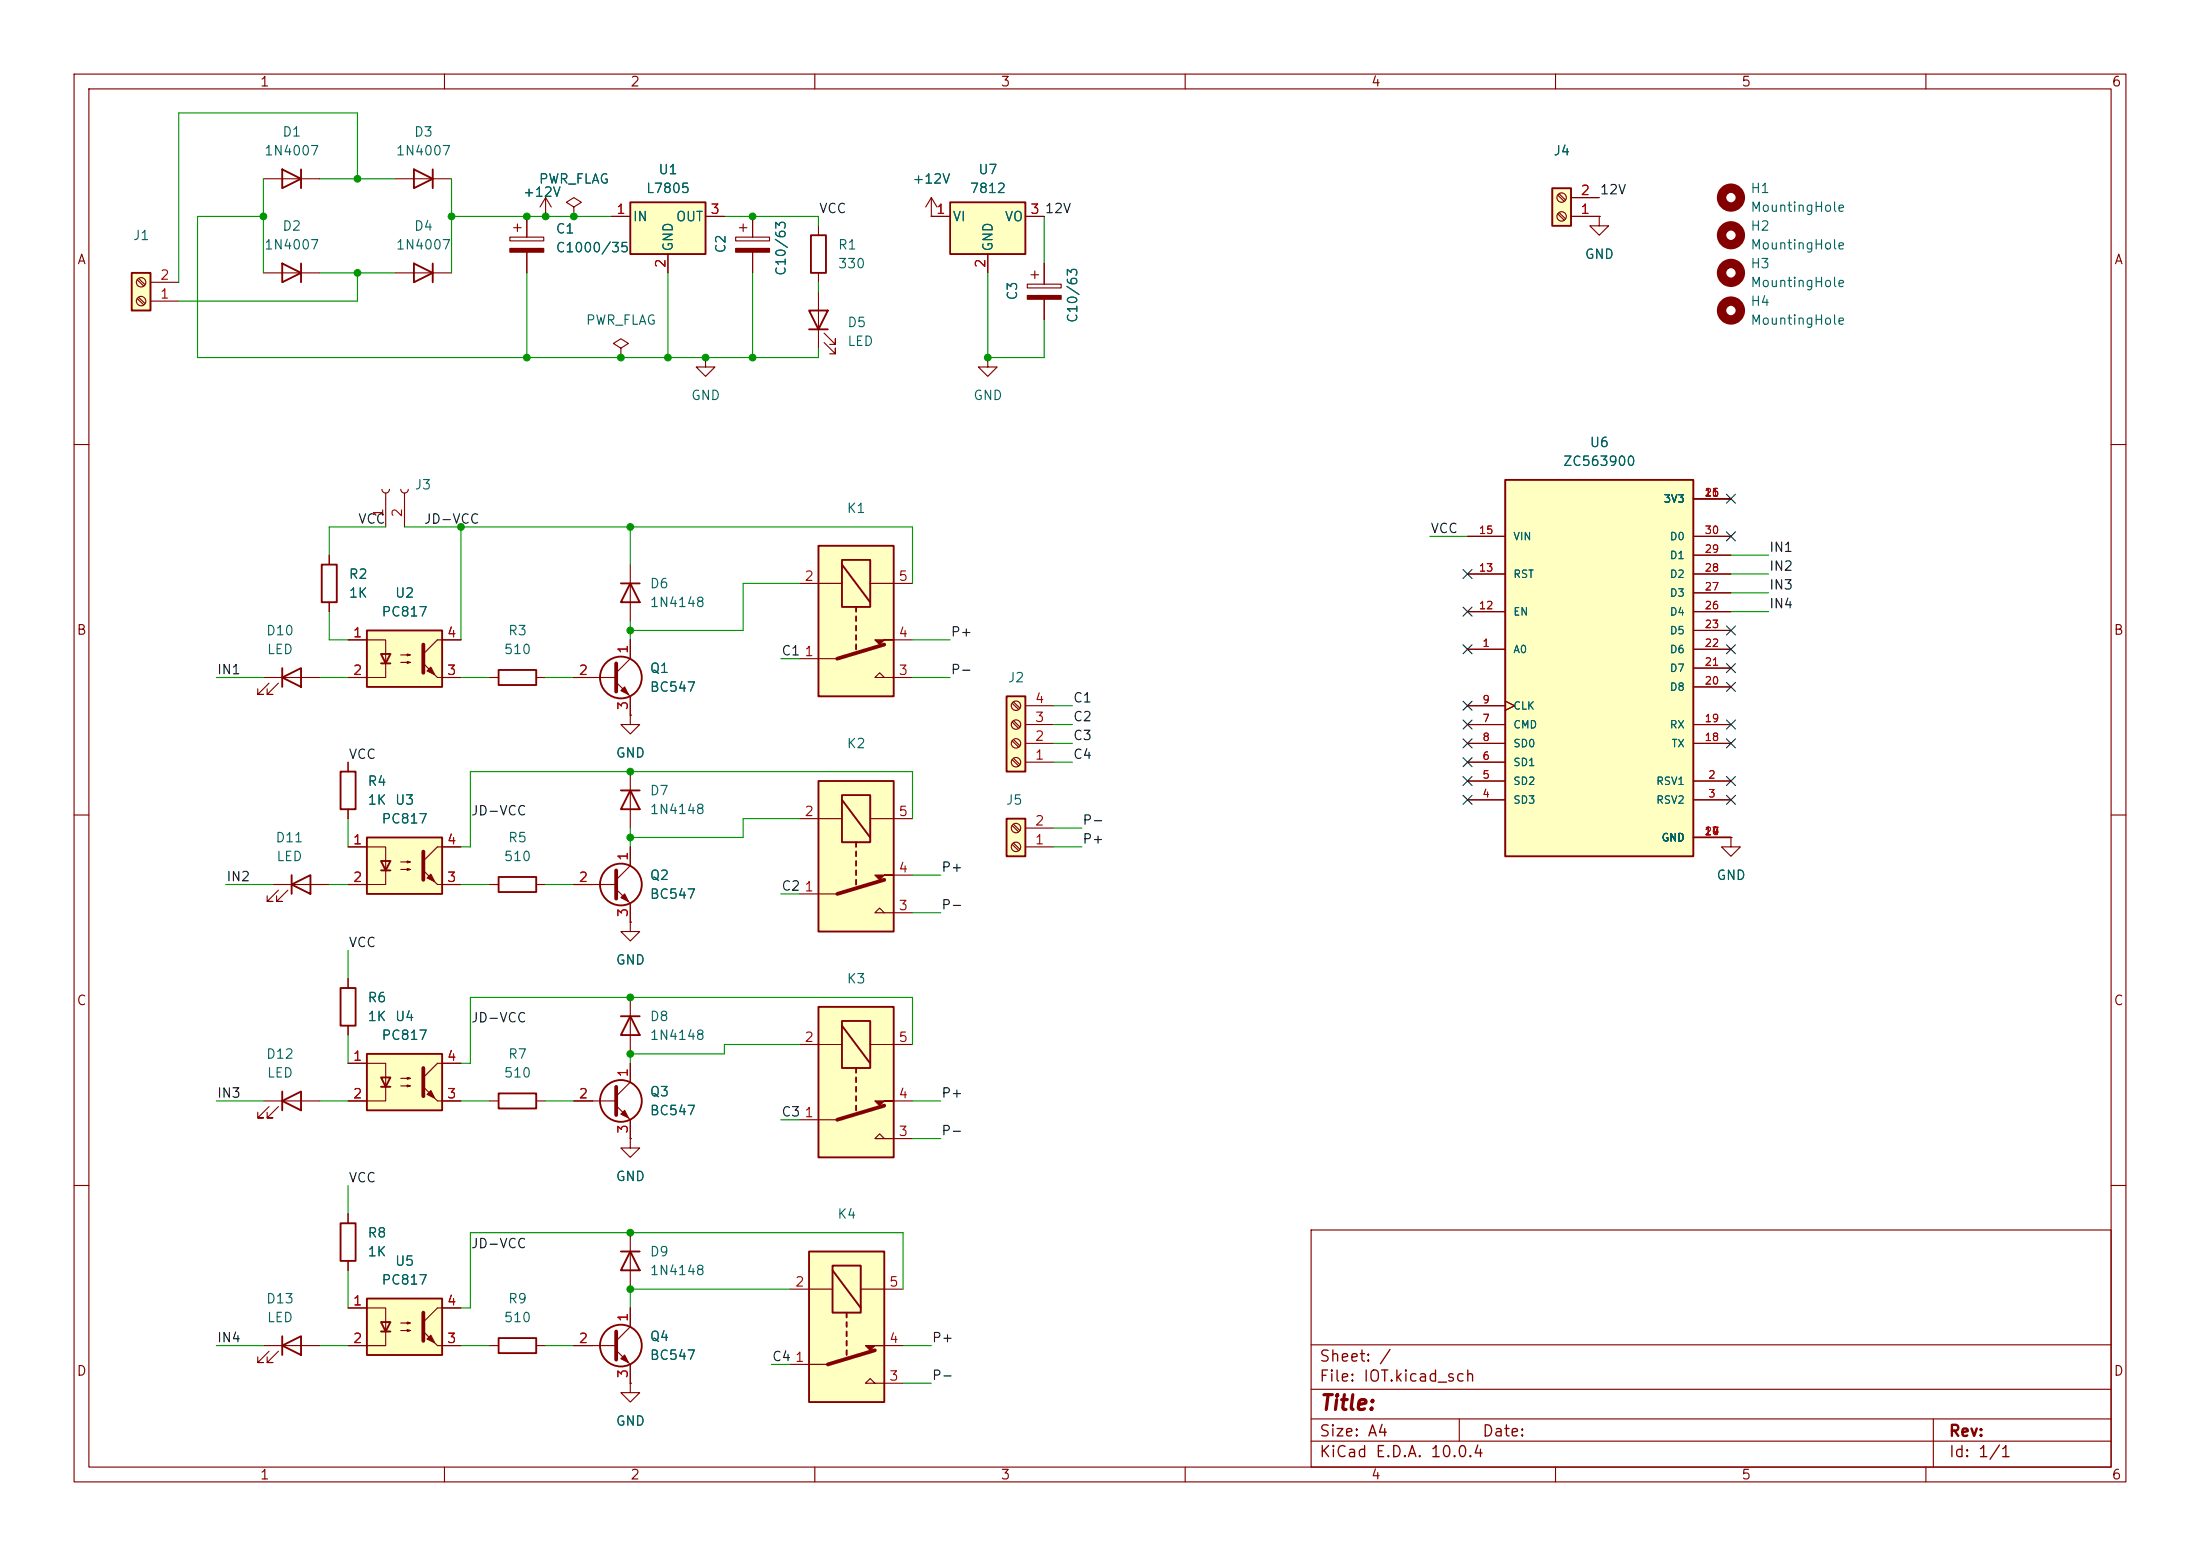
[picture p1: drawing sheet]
<svg xmlns="http://www.w3.org/2000/svg" width="297mm" height="210mm" viewBox="0 0 297 210" stroke-linecap="round" stroke-linejoin="round" font-family="sans-serif">
<g fill="none" stroke="#840000" stroke-width=".15">
<path d="M10 10h277v190h-277zM12 12h273v186h-273zM60 10v2M110 10v2M160 10v2M210 10v2M260 10v2M10 60h2M285 60h2M10 110h2M285 110h2M10 160h2"/>
<path d="M177 166h108v32h-108zM285 160h2M60 198v2M110 198v2M160 198v2M177 194.5h108M177 191.5h108M177 187.5h108M177 181.5h108M197 191.5v3M210 198v2M260 198v2"/>
<path d="M261 191.5v6.5"/>
</g>
<g fill="none" stroke="#840000" stroke-width="1.3">
<circle cx="233.7" cy="31.7" r="1.27"/>
<circle cx="233.7" cy="41.9" r="1.27"/>
</g>
<path d="M209.5 25.4h2.6v5.1h-2.6z" fill="#ffffc2"/>
<path d="M209.5 25.4h2.6v5.1h-2.6z" fill="none" stroke="#840000" stroke-width=".25"/>
<g fill="none" stroke="#840000" stroke-width=".15">
<path d="M210.3 28.9l.9 .8M210.3 26.3l.9 .9M210.5 28.7l.9 .8M210.5 26.2l.9 .8M212.1 29.2h3.8M212.1 26.7h3.8M51.6 66a.51 .51 0 0 0 .5 .5 .51 .51 0 0 0 .5-.5M52.1 66.5v4.6M54.1 66a.51 .51 0 0 0 .5 .5 .51 .51 0 0 0 .5-.5M54.6 66.5v4.6"/>
<circle cx="210.8" cy="26.7" r=".63"/>
<circle cx="210.8" cy="29.2" r=".63"/>
</g>
<g fill="none" stroke="#840000" stroke-width="1.3">
<circle cx="233.7" cy="36.8" r="1.27"/>
<circle cx="233.7" cy="26.7" r="1.27"/>
</g>
<path d="M110.5 73.7h10.1v20.3h-10.1z" fill="#ffffc2"/>
<g fill="none" stroke="#840000" stroke-width=".15">
<path d="M35.6 36.8h7.6M35.6 24.1h7.6M53.3 24.1h7.7M77.5 27.9l1-.6-1-.6-1 .6 1 .6v1.3M77.5 29.2h.1M83.8 47l1-.6-1-.7-1 .7 1 .6v1.3M83.8 48.3h.1M95.2 48.3v1.2h1.3l-1.3 1.3-1.2-1.3h1.2M95.2 48.3h.1M107.9 78.7h5.8M117.5 78.7h5.7M107.9 88.9h5.1"/>
<path d="M119.4 91.4l-.7-.6-.6 .6h5.1M120.6 86.4h2.6M77.5 119.4h5.7M85.1 114.3v2.5l-1.9 1.9M83.2 120l1.9 1.9v2.6M85.1 124.5v1.2h1.3l-1.3 1.3-1.3-1.3h1.3M85.1 124.5h.1M85.1 134.6v7.6"/>
</g>
<g fill="none" stroke="#840000" stroke-width=".25">
<path d="M38.1 35.6l2.5 1.2-2.5 1.3zM38.1 22.9l2.5 1.2-2.5 1.3zM40.6 22.9v2.5M40.6 35.6v2.5M55.9 22.9l2.5 1.2-2.5 1.3zM58.4 22.9v2.5M110.5 73.7h10.1v20.3h-10.1zM113.7 75.6h3.8v6.3h-3.8zM113.7 76.2l3.8 5.1M115.6 81.9v.7M115.6 83.2v.6M115.6 84.5v.6"/>
<path d="M115.6 85.7v.7M115.6 87v.6M83.8 137.2h2.6M85.1 137.2l1.3 2.5h-2.6z"/>
<circle cx="83.8" cy="119.4" r="2.82"/>
</g>
<path d="M119.4 87l-6.4 1.9M83.2 117.5v3.8" fill="none" stroke="#840000" stroke-width=".51"/>
<g fill="#840000" stroke="#840000" stroke-width=".15">
<path d="M118.1 86.4h2.5h-1.2l-.7 .6z"/>
<path d="M83.8 121.2l.5-.5 .5 1z"/>
</g>
<path d="M17.8 36.8h2.5v5.1h-2.5z" fill="#ffffc2"/>
<path d="M17.8 36.8h2.5v5.1h-2.5zM83.8 78.7h2.6M85.1 78.7l1.3 2.6h-2.6zM46 133.4h2v5h-2z" fill="none" stroke="#840000" stroke-width=".25"/>
<g fill="none" stroke="#840000" stroke-width=".15">
<path d="M18.5 37.8l.9 .8M18.7 37.6l.9 .8M20.3 38.1h3.8M18.5 40.3l.9 .8M18.7 40.1l.9 .9M20.3 40.6h3.8M85.1 76.2v7.6M47 132.1v1.3M47 138.4v1.3"/>
<circle cx="19" cy="38.1" r=".63"/>
<circle cx="19" cy="40.6" r=".63"/>
</g>
<path d="M49.5 142.2h10.2v7.7h-10.2z" fill="#ffffc2"/>
<g fill="none" stroke="#840000" stroke-width=".25">
<path d="M55.9 35.6l2.5 1.2-2.5 1.3zM58.4 35.6v2.5M43.4 76.2h2.1v5.1h-2.1zM49.5 142.2h10.2v7.7h-10.2zM51.4 145.4h1.3l-.6 1.3zM51.4 146.7h1.3M67.3 147.6h5.1v2h-5.1z"/>
<circle cx="83.8" cy="148.6" r="2.82"/>
</g>
<g fill="none" stroke="#840000" stroke-width=".15">
<path d="M53.3 36.8h7.7M68.8 32h4.6v.5h-4.6zM69.3 30.7h1.1M69.8 30.2v1M71.1 29.2v2.8M71.1 34v2.8M73.7 29.2h.1M73.7 26.7l-.8 1.2M73.7 26.7l.7 1.2M73.7 26.7v2.5M44.4 74.9v1.3M44.4 81.3v1.3"/>
<path d="M47 143.5h5.1v5.1h-5.1M54.1 145.5h1.3l-.4 .2v-.3l.4 .1M54.1 146.6h1.3l-.4 .1v-.3l.4 .2M59.1 148.6h3.1M62.2 143.5h-3.1l-2 1.9M66 148.6h1.3M72.4 148.6h1.3M77.5 148.6h5.7M83.2 149.2l1.9 1.9v2.6M85.1 153.7v1.2h1.3l-1.3 1.3-1.3-1.3h1.3M85.1 153.7h.1M85.1 143.5v2.6l-1.9 1.9"/>
</g>
<path d="M57.1 144.1v3.9M83.2 146.7v3.8" fill="none" stroke="#840000" stroke-width=".51"/>
<g fill="#840000" stroke="#840000" stroke-width=".15">
<path d="M58.2 147.2l.5 1-1-.5z"/>
<path d="M57.1 146.7l2 1.9z"/>
<path d="M68.8 33.5h4.6v.5h-4.6z"/>
<path d="M83.8 150.4l.5-.5 .5 1z"/>
</g>
<path d="M49.5 175.3h10.2v7.6h-10.2z" fill="#ffffc2"/>
<path d="M49.5 175.3h10.2v7.6h-10.2zM51.4 178.4h1.3l-.6 1.3zM51.4 179.7h1.3" fill="none" stroke="#840000" stroke-width=".25"/>
<path d="M47 176.5h5.1v5.1h-5.1M54.1 178.6h1.3l-.4 .1v-.3l.4 .2M54.1 179.6h1.3l-.4 .1v-.2l.4 .1M62.2 176.5h-3.1l-2 1.9M59.1 181.6h3.1" fill="none" stroke="#840000" stroke-width=".15"/>
<path d="M57.1 177.2v3.8" fill="none" stroke="#840000" stroke-width=".51"/>
<g fill="#840000" stroke="#840000" stroke-width=".15">
<path d="M57.7 180.7l.5-.5 .5 1z"/>
<path d="M57.1 179.7l2 1.9z"/>
</g>
<path d="M135.9 94h2.5v10.1h-2.5z" fill="#ffffc2"/>
<path d="M135.9 94h2.5v10.1h-2.5z" fill="none" stroke="#840000" stroke-width=".25"/>
<g fill="none" stroke="#840000" stroke-width=".15">
<path d="M136.7 100l.8 .8M136.7 97.5l.8 .8M136.7 94.9l.8 .9M136.8 99.8l.9 .9M136.8 97.3l.9 .8M136.8 94.7l.9 .9M138.4 97.8h3.8M138.4 95.3h3.8M136.7 102.5l.8 .9M136.8 102.4l.9 .8M138.4 102.9h3.8M138.4 100.3h3.8"/>
<circle cx="137.2" cy="95.2" r=".63"/>
<circle cx="137.2" cy="97.8" r=".63"/>
<circle cx="137.2" cy="100.3" r=".63"/>
<circle cx="137.2" cy="102.9" r=".63"/>
</g>
<path d="M49.5 85.1h10.2v7.6h-10.2z" fill="#ffffc2"/>
<path d="M38.1 91.4l2.5-1.2v2.5zM38.1 90.2v2.5M49.5 85.1h10.2v7.6h-10.2zM51.4 88.3h1.3l-.6 1.2zM51.4 89.5h1.3M38.1 148.6l2.5-1.3v2.6zM38.1 147.3v2.6M46 165.1h2v5.1h-2zM38.1 181.6l2.5-1.3v2.6zM38.1 180.3v2.6" fill="none" stroke="#840000" stroke-width=".25"/>
<g fill="none" stroke="#840000" stroke-width=".15">
<path d="M35.6 91.4h7.6M36.3 92.2l-1.5 1.5h.8h-.8v-.7M37.6 92.2l-1.5 1.5h.7h-.7v-.7M47 86.4h5.1v5h-5.1M54.1 88.4h1.3l-.4 .1v-.2l.4 .1M54.1 89.4h1.3l-.4 .1v-.2l.4 .1M59.1 91.4h3.1M62.2 86.4h-3.1l-2 1.9M35.6 148.6h7.6M36.3 149.4l-1.5 1.5h.8h-.8v-.8M37.6 149.4l-1.5 1.5h.7h-.7v-.8M47 163.8v1.3"/>
<path d="M47 170.2v1.3M35.6 181.6h7.6M36.3 182.4l-1.5 1.5h.8h-.8v-.8M37.6 182.4l-1.5 1.5h.7h-.7v-.8"/>
</g>
<path d="M57.1 87v3.8" fill="none" stroke="#840000" stroke-width=".51"/>
<g fill="#840000" stroke="#840000" stroke-width=".15">
<path d="M57.7 90.6l.5-.6 .5 1.1z"/>
<path d="M57.1 89.5l2 1.9z"/>
</g>
<path d="M110.5 105.4h10.1v20.3h-10.1z" fill="#ffffc2"/>
<path d="M66 119.4h1.3M72.4 119.4h1.3M107.9 110.5h5.8M117.5 110.5h5.7M120.6 118.1h2.6M107.9 120.7h5.1M119.4 123.2l-.7-.6-.6 .6h5.1M66 181.6h1.3M72.4 181.6h1.3" fill="none" stroke="#840000" stroke-width=".15"/>
<path d="M67.3 118.4h5.1v2h-5.1zM110.5 105.4h10.1v20.3h-10.1zM113.7 107.3h3.8v6.4h-3.8zM113.7 108l3.8 5M115.6 113.7v.6M115.6 114.9v.7M115.6 116.2v.6M115.6 117.5v.6M115.6 118.7v.7M67.3 180.6h5.1v2h-5.1z" fill="none" stroke="#840000" stroke-width=".25"/>
<path d="M119.4 118.7l-6.4 2" fill="none" stroke="#840000" stroke-width=".51"/>
<path d="M118.1 118.1h2.5h-1.2l-.7 .6z" fill="#840000" stroke="#840000" stroke-width=".15"/>
<path d="M49.5 113h10.2v7.7h-10.2z" fill="#ffffc2"/>
<g fill="none" stroke="#840000" stroke-width=".25">
<path d="M49.5 113h10.2v7.7h-10.2zM51.4 116.2h1.3l-.6 1.3zM51.4 117.5h1.3M83.8 168.9h2.6M85.1 168.9l1.3 2.6h-2.6z"/>
<circle cx="83.8" cy="181.6" r="2.82"/>
</g>
<path d="M47 114.3h5.1v5.1h-5.1M54.1 116.3h1.3l-.4 .2v-.3l.4 .1M54.1 117.3h1.3l-.4 .2v-.3l.4 .1M59.1 119.4h3.1M62.2 114.3h-3.1l-2 1.9M85.1 176.5v2.6l-1.9 1.9M85.1 166.4v7.6M77.5 181.6h5.7M83.2 182.2l1.9 2v2.5M85.1 186.7v1.3h1.3l-1.3 1.2-1.3-1.2h1.3M85.1 186.7h.1" fill="none" stroke="#840000" stroke-width=".15"/>
<path d="M57.1 114.9v3.8M83.2 179.7v3.8" fill="none" stroke="#840000" stroke-width=".51"/>
<g fill="#840000" stroke="#840000" stroke-width=".15">
<path d="M58.2 118l.5 1-1-.5z"/>
<path d="M57.1 117.5l2 1.9z"/>
<path d="M83.8 183.4l.5-.5 .5 1z"/>
</g>
<path d="M85.1 27.3h10.1v7h-10.1z" fill="#ffffc2"/>
<path d="M85.1 27.3h10.1v7h-10.1z" fill="none" stroke="#840000" stroke-width=".25"/>
<path d="M82.5 29.2h2.6M90.2 34.3v2.5M95.2 29.2h2.6" fill="none" stroke="#840000" stroke-width=".15"/>
<path d="M109.2 168.9h10.2v20.3h-10.2z" fill="#ffffc2"/>
<path d="M99.3 32h4.6v.5h-4.6zM99.8 30.7h1M100.3 30.2v1M101.6 29.2v2.8M101.6 34v2.8M233.7 113v1.3h1.2l-1.2 1.3-1.3-1.3h1.3M233.7 113h.1M106.7 174h5.7M116.2 174h5.7M106.7 184.2h5.1M118.1 186.7l-.6-.6-.7 .6h5.1M119.4 181.6h2.5" fill="none" stroke="#840000" stroke-width=".15"/>
<path d="M109.2 168.9h10.2v20.3h-10.2zM112.4 170.8h3.8v6.4h-3.8zM112.4 171.5l3.8 5M114.3 177.2v.6M114.3 178.4v.7M114.3 179.7v.6M114.3 181v.6M114.3 182.2v.7" fill="none" stroke="#840000" stroke-width=".25"/>
<path d="M118.1 182.2l-6.3 2" fill="none" stroke="#840000" stroke-width=".51"/>
<g fill="#840000" stroke="#840000" stroke-width=".15">
<path d="M116.8 181.6h2.6h-1.3l-.6 .6z"/>
<path d="M99.3 33.5h4.6v.5h-4.6z"/>
</g>
<path d="M128.3 27.3h10.1v7h-10.1z" fill="#ffffc2"/>
<path d="M128.3 27.3h10.1v7h-10.1z" fill="none" stroke="#840000" stroke-width=".25"/>
<path d="M125.7 29.2h2.6M133.3 34.3v2.5M138.4 29.2h2.6" fill="none" stroke="#840000" stroke-width=".15"/>
<path d="M110.5 135.9h10.1v20.3h-10.1z" fill="#ffffc2"/>
<path d="M36.8 119.4h7.6M37.6 120.1l-1.5 1.6h.7h-.7v-.8M38.9 120.1l-1.6 1.6h.8h-.8v-.8M107.9 141h5.8M107.9 151.1h5.1M117.5 141h5.7M119.4 153.7l-.7-.7-.6 .7h5.1M120.6 148.6h2.6" fill="none" stroke="#840000" stroke-width=".15"/>
<path d="M39.4 119.4l2.5-1.3v2.6zM39.4 118.1v2.6M110.5 135.9h10.1v20.3h-10.1zM113.7 137.8h3.8v6.3h-3.8zM113.7 138.4l3.8 5.1M115.6 144.1v.7M115.6 145.4v.7M115.6 146.7v.6M115.6 148v.6M115.6 149.2v.7" fill="none" stroke="#840000" stroke-width=".25"/>
<path d="M119.4 149.2l-6.4 1.9" fill="none" stroke="#840000" stroke-width=".51"/>
<path d="M118.1 148.6h2.5h-1.2l-.7 .6z" fill="#840000" stroke="#840000" stroke-width=".15"/>
<path d="M135.9 110.5h2.5v5.1h-2.5z" fill="#ffffc2"/>
<path d="M135.9 110.5h2.5v5.1h-2.5z" fill="none" stroke="#840000" stroke-width=".25"/>
<g fill="none" stroke="#840000" stroke-width=".15">
<path d="M136.7 114l.8 .8M136.7 111.4l.8 .9M136.8 113.8l.9 .8M136.8 111.3l.9 .8M138.4 114.3h3.8M138.4 111.8h3.8"/>
<circle cx="137.2" cy="111.8" r=".63"/>
<circle cx="137.2" cy="114.3" r=".63"/>
</g>
<path d="M203.2 64.8h25.4v50.8h-25.4z" fill="#ffffc2"/>
<g fill="none" stroke="#840000" stroke-width=".25">
<path d="M109.5 31.8h2v5h-2zM109.2 41.9h2.6l-1.3 2.6zM109.2 44.5h2.6M203.2 64.8h25.4v50.8h-25.4zM67.3 90.4h5.1v2.1h-5.1zM46 104.1h2v5.1h-2zM83.8 106.7h2.6M85.1 106.7l1.3 2.5h-2.6z"/>
<circle cx="83.8" cy="91.4" r="2.82"/>
</g>
<g fill="none" stroke="#840000" stroke-width=".15">
<path d="M71.1 29.2v2.8M71.1 34v2.8M73.7 29.2h.1M77.5 29.2h.1M82.5 29.2h2.6M90.2 34.3v2.5M95.2 29.2h2.6M101.6 29.2v2.8M101.6 34v2.8M110.5 30.5v1.3M110.5 36.8v1.3M110.5 39.4v7.6"/>
<path d="M125.7 29.2h.1M125.7 26.7l-.7 1.2M125.7 26.7l.8 1.2M125.7 26.7v2.5M125.7 29.2h2.6M133.3 34.3v2.5M138.4 29.2h2.6M138.7 38.4h4.6v.5h-4.6zM139.2 37.1h1M139.7 36.6v1M141 35.6v2.8M212.1 29.2h3.8"/>
<path d="M212.1 26.7h3.8M215.9 29.2v1.3h1.3l-1.3 1.3-1.3-1.3h1.3M215.9 29.2h.1M111.3 46.2l1.5 1.6v-.8v.8h-.8M111.3 45l1.5 1.5v-.8v.8h-.8M133.3 48.3v1.2h1.3l-1.3 1.3-1.2-1.3h1.2M133.3 48.3h.1M141 40.4v2.8M44.4 74.9v1.3M198.1 77.5h5.1M198.1 72.4h5.1M228.6 67.3h5.1"/>
<path d="M228.6 77.5h5.1M228.6 72.4h5.1M228.6 74.9h5.1M44.4 81.3v1.3M47 91.4h2.5M47 86.4h2.5M59.7 91.4h2.5M59.7 86.4h2.5M66 91.4h1.3M72.4 91.4h1.3M77.5 91.4h5.7M83.2 92.1l1.9 1.9v2.5"/>
<path d="M85.1 96.5v1.3h1.3l-1.3 1.3-1.3-1.3h1.3M85.1 96.5h.1M85.1 86.4v2.5l-1.9 1.9M198.1 87.6h5.1M198.1 97.8h5.1M198.1 95.3h5.1M198.1 82.6h5.1M203.2 94.6l1.3 .7-1.3 .6M228.6 87.6h5.1M228.6 97.8h5.1M228.6 82.6h5.1M228.6 92.7h5.1"/>
<path d="M228.6 90.2h5.1M228.6 85.1h5.1M228.6 80h5.1M47 102.9v1.2M47 109.2v1.3M47 119.4h2.5M47 114.3h2.5M59.7 119.4h2.5M59.7 114.3h2.5M77.5 119.4h2.5M85.1 104.1v7.7M85.1 114.3v2.5"/>
<path d="M198.1 105.4h5.1M198.1 108h5.1M198.1 102.9h5.1M198.1 100.3h5.1M228.6 105.4h5.1M228.6 108h5.1M228.6 100.3h5.1M228.6 113h5.1M233.7 113h.1M47 132.1v1.3M47 138.4v1.3M85.1 124.5h.1"/>
<path d="M85.1 121.9v2.6M47 143.5h2.5M47 148.6h2.5M59.7 143.5h2.5M59.7 148.6h2.5M77.5 148.6h2.5M85.1 153.7h.1M85.1 143.5v2.6M85.1 151.1v2.6M47 163.8v1.3M47 170.2v1.3M47 176.5h2.5"/>
<path d="M59.7 176.5h2.5M85.1 176.5v2.6M47 181.6h2.5M59.7 181.6h2.5M77.5 181.6h2.5M85.1 186.7h.1M85.1 184.2v2.5"/>
</g>
<g fill="#840000" stroke="#840000" stroke-width=".15">
<path d="M138.7 39.9h4.6v.5h-4.6z"/>
<path d="M83.8 93.2l.5-.5 .5 1z"/>
</g>
<path d="M83.2 89.5v3.8" fill="none" stroke="#840000" stroke-width=".51"/>
<g fill="none" stroke="#009600" stroke-width=".15">
<path d="M35.6 24.1v12.7M35.6 29.2h-8.9v19.1h83.8v-1.3M43.2 36.8h10.1M43.2 24.1h10.1M48.3 24.1v-8.9h-24.2v22.9M48.3 36.8v3.8h-24.2M61 29.2h21.5M61 24.1v12.7M71.1 36.8v11.5M90.2 36.8v11.5M97.8 29.2h12.7v1.3M101.6 36.8v11.5"/>
<path d="M110.5 38.1v1.3M133.3 36.8v11.5h7.7v-5.1M141 29.2v6.4M52.1 71.1h-7.7v3.8M54.6 71.1h68.6v7.6M62.2 71.1v15.3M85.1 71.1v5.1M107.9 78.7h-7.6v6.4h-15.2M193 72.4h5.1M233.7 74.9h5.1M233.7 77.5h5.1M29.2 91.4h6.4"/>
<path d="M43.2 91.4h3.8M44.4 82.6v3.8h2.6M62.2 91.4h3.8M73.7 91.4h3.8M85.1 83.8v2.6M105.4 88.9h2.5M123.2 86.4h5.1M123.2 91.4h5.1M142.2 97.8h2.6M142.2 95.3h2.6M233.7 82.6h5.1M233.7 80h5.1"/>
<path d="M30.5 119.4h6.3M44.4 119.4h2.6M47 110.5v3.8M62.2 119.4h3.8M73.7 119.4h3.8M85.1 111.8v2.5M107.9 110.5h-7.6v2.5h-15.2M123.2 110.5v-6.4h-59.7v10.2h-1.3M123.2 118.1h3.8M142.2 111.8h3.8M142.2 114.3h3.8M142.2 100.3h2.6"/>
<path d="M142.2 102.9h2.6M47 128.3v3.8M47 139.7v3.8M105.4 120.7h2.5M123.2 123.2h3.8M29.2 148.6h6.4M43.2 148.6h3.8M62.2 148.6h3.8M73.7 148.6h3.8M105.4 151.1h2.5M107.9 141h-10.1v1.2h-12.7v1.3M123.2 141v-6.4h-59.7v8.9h-1.3"/>
<path d="M123.2 153.7h3.8M123.2 148.6h3.8M47 160v3.8M47 171.5v5M106.7 174h-21.6v2.5M121.9 174v-7.6h-58.4v10.1h-1.3M29.2 181.6h6.4M43.2 181.6h3.8M62.2 181.6h3.8M73.7 181.6h3.8M104.1 184.2h2.6M121.9 181.6h3.8"/>
<path d="M121.9 186.7h3.8"/>
</g>
<g fill="none" stroke="#000084" stroke-width=".15">
<path d="M197.5 76.9l1.2 1.2M198.7 76.9l-1.2 1.2M233.1 66.7l1.2 1.2M233.1 71.8l1.2 1.2M234.3 66.7l-1.2 1.2M234.3 71.8l-1.2 1.2M197.5 87l1.2 1.2M197.5 81.9l1.2 1.3M197.5 94.6l1.2 1.3M197.5 97.2l1.2 1.2M197.5 99.7l1.2 1.2M198.7 87l-1.2 1.2"/>
<path d="M198.7 81.9l-1.2 1.3M198.7 94.6l-1.2 1.3M198.7 97.2l-1.2 1.2M198.7 99.7l-1.2 1.2M233.1 99.7l1.2 1.2M233.1 92.1l1.2 1.2M233.1 89.6l1.2 1.2M233.1 97.2l1.2 1.2M233.1 87l1.2 1.2M233.1 84.5l1.2 1.2M234.3 99.7l-1.2 1.2M234.3 92.1l-1.2 1.2"/>
<path d="M234.3 89.6l-1.2 1.2M234.3 97.2l-1.2 1.2M234.3 87l-1.2 1.2M234.3 84.5l-1.2 1.2M197.5 107.3l1.2 1.3M197.5 102.3l1.2 1.2M197.5 104.8l1.2 1.2M198.7 107.3l-1.2 1.3M198.7 102.3l-1.2 1.2M198.7 104.8l-1.2 1.2M233.1 107.3l1.2 1.3M233.1 104.8l1.2 1.2"/>
<path d="M234.3 107.3l-1.2 1.3M234.3 104.8l-1.2 1.2"/>
</g>
<g fill="#009600" stroke="#009600" stroke-width=".14">
<circle cx="48.3" cy="36.8" r=".46"/>
<circle cx="35.6" cy="29.2" r=".46"/>
<circle cx="62.2" cy="71.1" r=".46"/>
<circle cx="85.1" cy="134.6" r=".46"/>
<circle cx="85.1" cy="113" r=".46"/>
<circle cx="85.1" cy="85.1" r=".46"/>
<circle cx="85.1" cy="104.1" r=".46"/>
<circle cx="85.1" cy="142.2" r=".46"/>
<circle cx="83.8" cy="48.3" r=".46"/>
<circle cx="85.1" cy="71.1" r=".46"/>
<circle cx="101.6" cy="48.3" r=".46"/>
<circle cx="95.2" cy="48.3" r=".46"/>
<circle cx="133.3" cy="48.3" r=".46"/>
<circle cx="101.6" cy="29.2" r=".46"/>
<circle cx="85.1" cy="166.4" r=".46"/>
<circle cx="85.1" cy="174" r=".46"/>
<circle cx="77.5" cy="29.2" r=".46"/>
<circle cx="71.1" cy="48.3" r=".46"/>
<circle cx="61" cy="29.2" r=".46"/>
<circle cx="48.3" cy="24.1" r=".46"/>
<circle cx="71.1" cy="29.2" r=".46"/>
<circle cx="73.7" cy="29.2" r=".46"/>
<circle cx="90.2" cy="48.3" r=".46"/>
</g>
<text font-size="2" fill="#840000" x="178" y="190.8">Title:</text>
<g font-size="1.5" fill="#840000">
<text x="178" y="184.2">Sheet: /</text>
<text x="178" y="186.9">File: IOT.kicad_sch</text>
<text x="178" y="197.1">KiCad E.D.A. 10.0.4</text>
<text x="178" y="194.3">Size: A4</text>
<text x="200" y="194.3">Date:</text>
<text x="263" y="194.3">Rev:</text>
<text x="263" y="197.1">Id: 1/1</text>
</g>
<g font-size="1.3" fill="#840000">
<text x="35" y="12">1</text>
<text x="85" y="12">2</text>
<text x="135" y="12">3</text>
<text x="185" y="12">4</text>
<text x="235" y="12">5</text>
<text x="285" y="12">6</text>
<text x="10.3" y="36">A</text>
<text x="285.3" y="36">A</text>
<text x="10.3" y="86">B</text>
<text x="285.3" y="86">B</text>
<text x="10.3" y="136">C</text>
<text x="285.3" y="136">C</text>
<text x="10.3" y="186">D</text>
<text x="285.3" y="186">D</text>
<text x="35" y="200">1</text>
<text x="85" y="200">2</text>
<text x="135" y="200">3</text>
<text x="185" y="200">4</text>
<text x="235" y="200">5</text>
<text x="285" y="200">6</text>
</g>
<g font-size="1.3" fill="#006464">
<text x="35.6" y="21.3">1N4007</text>
<text x="38" y="18.8">D1</text>
<text x="53.4" y="21.3">1N4007</text>
<text x="55.8" y="18.8">D3</text>
<text x="88.8" y="23.8">U1</text>
<text x="132" y="23.8">U7</text>
<text x="209.6" y="21.3">J4</text>
<text x="70.5" y="26.9">+12V</text>
<text x="72.7" y="25.1">PWR_FLAG</text>
<text x="87.1" y="26.4">L7805</text>
<text x="123.1" y="25.1">+12V</text>
<text x="130.8" y="26.4">7812</text>
<text x="236.2" y="26.4">H1</text>
<text x="236.2" y="28.9">MountingHole</text>
<text x="17.9" y="32.7">J1</text>
<text x="35.6" y="34">1N4007</text>
<text x="38" y="31.5">D2</text>
<text x="53.4" y="34">1N4007</text>
<text x="55.8" y="31.5">D4</text>
<text x="74.9" y="31.8">C1</text>
<text x="74.9" y="34.4">C1000/35</text>
<text x="85.3" y="30.2">IN</text>
<text x="91.1" y="34" transform="rotate(-90 91.1 34)">GND</text>
<text x="91.2" y="30.2">OUT</text>
<text x="98.3" y="34.3" transform="rotate(-90 98.3 34.3)">C2</text>
<text x="113" y="34">R1</text>
<text x="128.5" y="30.2">VI</text>
<text x="134.3" y="34" transform="rotate(-90 134.3 34)">GND</text>
<text x="135.6" y="30.2">VO</text>
<text x="213.9" y="35.3">GND</text>
<text x="236.2" y="31.5">H2</text>
<text x="236.2" y="34">MountingHole</text>
<text x="106.4" y="37.3" transform="rotate(-90 106.4 37.3)">C10/63</text>
<text x="113" y="36.5">330</text>
<text x="137.6" y="40.6" transform="rotate(-90 137.6 40.6)">C3</text>
<text x="236.2" y="41.6">H4</text>
<text x="236.2" y="36.5">H3</text>
<text x="236.2" y="39.1">MountingHole</text>
<text x="79" y="44.2">PWR_FLAG</text>
<text x="114.3" y="44.5">D5</text>
<text x="114.3" y="47">LED</text>
<text x="145.8" y="43.7" transform="rotate(-90 145.8 43.7)">C10/63</text>
<text x="236.2" y="44.2">MountingHole</text>
<text x="93.2" y="54.3">GND</text>
<text x="131.3" y="54.3">GND</text>
<text x="210.9" y="63.2">ZC563900</text>
<text x="214.5" y="60.7">U6</text>
<text x="55.9" y="66.4">J3</text>
<text x="114.2" y="69.6">K1</text>
<text x="47" y="78.4">R2</text>
<text x="47" y="81">1K</text>
<text x="51.4" y="83.5">PC817</text>
<text x="53.2" y="81">U2</text>
<text x="87.6" y="79.7">D6</text>
<text x="87.6" y="82.3">1N4148</text>
<text x="35.8" y="86.1">D10</text>
<text x="36" y="88.6">LED</text>
<text x="67.9" y="88.6">510</text>
<text x="68.5" y="86.1">R3</text>
<text x="87.6" y="93.7">BC547</text>
<text x="87.6" y="91.1">Q1</text>
<text x="136" y="92.4">J2</text>
<text x="114.2" y="101.3">K2</text>
<text x="49.5" y="106.4">R4</text>
<text x="83.1" y="102.6">GND</text>
<text x="87.6" y="107.7">D7</text>
<text x="49.5" y="108.9">1K</text>
<text x="51.4" y="111.5">PC817</text>
<text x="53.2" y="108.9">U3</text>
<text x="87.6" y="110.2">1N4148</text>
<text x="135.7" y="108.9">J5</text>
<text x="37.1" y="114">D11</text>
<text x="37.2" y="116.5">LED</text>
<text x="67.9" y="116.5">510</text>
<text x="68.5" y="114">R5</text>
<text x="87.6" y="119.1">Q2</text>
<text x="231.6" y="119.1">GND</text>
<text x="87.6" y="121.6">BC547</text>
<text x="83.1" y="130.5">GND</text>
<text x="49.5" y="135.6">R6</text>
<text x="114.2" y="133.1">K3</text>
<text x="35.8" y="143.2">D12</text>
<text x="49.5" y="138.1">1K</text>
<text x="51.4" y="140.7">PC817</text>
<text x="53.2" y="138.1">U4</text>
<text x="68.5" y="143.2">R7</text>
<text x="87.6" y="138.1">D8</text>
<text x="87.6" y="140.7">1N4148</text>
<text x="36" y="145.8">LED</text>
<text x="67.9" y="145.8">510</text>
<text x="87.6" y="148.3">Q3</text>
<text x="87.6" y="150.8">BC547</text>
<text x="83.1" y="159.7">GND</text>
<text x="49.5" y="167.3">R8</text>
<text x="113" y="164.8">K4</text>
<text x="49.5" y="169.9">1K</text>
<text x="51.4" y="173.7">PC817</text>
<text x="53.2" y="171.2">U5</text>
<text x="87.6" y="169.9">D9</text>
<text x="87.6" y="172.4">1N4148</text>
<text x="35.8" y="176.2">D13</text>
<text x="36" y="178.8">LED</text>
<text x="67.9" y="178.8">510</text>
<text x="68.5" y="176.2">R9</text>
<text x="87.6" y="183.9">BC547</text>
<text x="87.6" y="181.3">Q4</text>
<text x="83.1" y="192.7">GND</text>
</g>
<g font-size="1.3" fill="#a90000">
<text x="83.1" y="29.2">1</text>
<text x="95.8" y="29.2">3</text>
<text x="126.3" y="29.2">1</text>
<text x="139" y="29.2">3</text>
<text x="213.3" y="29.2">1</text>
<text x="213.3" y="26.6">2</text>
<text x="21.5" y="40.6">1</text>
<text x="21.5" y="38.1">2</text>
<text x="90.1" y="36.3" transform="rotate(-90 90.1 36.3)">2</text>
<text x="133.3" y="36.3" transform="rotate(-90 133.3 36.3)">2</text>
<text x="52" y="69.9" transform="rotate(-90 52 69.9)">1</text>
<text x="54.6" y="69.9" transform="rotate(-90 54.6 69.9)">2</text>
<text x="108.5" y="78.7">2</text>
<text x="121.2" y="78.7">5</text>
<text x="47.6" y="86.3">1</text>
<text x="60.3" y="86.3">4</text>
<text x="85.1" y="88.3" transform="rotate(-90 85.1 88.3)">1</text>
<text x="108.5" y="88.9">1</text>
<text x="121.2" y="86.3">4</text>
<text x="47.6" y="91.4">2</text>
<text x="60.3" y="91.4">3</text>
<text x="78" y="91.4">2</text>
<text x="85.1" y="96" transform="rotate(-90 85.1 96)">3</text>
<text x="121.2" y="91.4">3</text>
<text x="139.6" y="95.2">4</text>
<text x="139.6" y="100.3">2</text>
<text x="139.6" y="97.8">3</text>
<text x="139.6" y="102.8">1</text>
<text x="108.5" y="110.5">2</text>
<text x="121.2" y="110.5">5</text>
<text x="139.6" y="111.7">2</text>
<text x="47.6" y="114.3">1</text>
<text x="47.6" y="119.4">2</text>
<text x="60.3" y="119.4">3</text>
<text x="60.3" y="114.3">4</text>
<text x="78" y="119.4">2</text>
<text x="85.1" y="116.3" transform="rotate(-90 85.1 116.3)">1</text>
<text x="121.2" y="118.1">4</text>
<text x="139.6" y="114.3">1</text>
<text x="85.1" y="123.9" transform="rotate(-90 85.1 123.9)">3</text>
<text x="108.5" y="120.6">1</text>
<text x="121.2" y="123.2">3</text>
<text x="47.6" y="143.5">1</text>
<text x="60.3" y="143.5">4</text>
<text x="108.5" y="140.9">2</text>
<text x="121.2" y="140.9">5</text>
<text x="47.6" y="148.6">2</text>
<text x="60.3" y="148.6">3</text>
<text x="78" y="148.6">2</text>
<text x="85.1" y="145.5" transform="rotate(-90 85.1 145.5)">1</text>
<text x="121.2" y="148.6">4</text>
<text x="85.1" y="153.1" transform="rotate(-90 85.1 153.1)">3</text>
<text x="108.5" y="151.1">1</text>
<text x="121.2" y="153.6">3</text>
<text x="107.2" y="174">2</text>
<text x="119.9" y="174">5</text>
<text x="47.6" y="176.5">1</text>
<text x="60.3" y="176.5">4</text>
<text x="85.1" y="178.5" transform="rotate(-90 85.1 178.5)">1</text>
<text x="47.6" y="181.6">2</text>
<text x="60.3" y="181.6">3</text>
<text x="78" y="181.6">2</text>
<text x="107.2" y="184.1">1</text>
<text x="119.9" y="181.6">4</text>
<text x="85.1" y="186.1" transform="rotate(-90 85.1 186.1)">3</text>
<text x="119.9" y="186.7">3</text>
</g>
<g font-size="1.3" fill="#0f0f0f">
<text x="110.5" y="29.1">VCC</text>
<text x="141" y="29.1">12V</text>
<text x="215.9" y="26.5">12V</text>
<text x="48.3" y="71">VCC</text>
<text x="57.1" y="71">JD-VCC</text>
<text x="193" y="72.3">VCC</text>
<text x="238.8" y="77.3">IN2</text>
<text x="238.8" y="74.8">IN1</text>
<text x="238.8" y="82.4">IN4</text>
<text x="238.8" y="79.9">IN3</text>
<text x="105.4" y="88.8">C1</text>
<text x="128.3" y="86.2">P+</text>
<text x="29.2" y="91.3">IN1</text>
<text x="128.3" y="91.3">P-</text>
<text x="144.8" y="95.1">C1</text>
<text x="144.8" y="100.2">C3</text>
<text x="144.8" y="97.7">C2</text>
<text x="47" y="102.7">VCC</text>
<text x="144.8" y="102.7">C4</text>
<text x="63.5" y="110.4">JD-VCC</text>
<text x="146" y="111.6">P-</text>
<text x="30.5" y="119.3">IN2</text>
<text x="127" y="118">P+</text>
<text x="146" y="114.2">P+</text>
<text x="105.4" y="120.5">C2</text>
<text x="127" y="123.1">P-</text>
<text x="47" y="128.1">VCC</text>
<text x="63.5" y="138.3">JD-VCC</text>
<text x="29.2" y="148.5">IN3</text>
<text x="127" y="148.5">P+</text>
<text x="105.4" y="151">C3</text>
<text x="127" y="153.5">P-</text>
<text x="47" y="159.9">VCC</text>
<text x="63.5" y="168.8">JD-VCC</text>
<text x="29.2" y="181.5">IN4</text>
<text x="104.1" y="184">C4</text>
<text x="125.7" y="181.5">P+</text>
<text x="125.7" y="186.6">P-</text>
</g>
<g font-size="1" fill="#006464">
<text x="224.5" y="68.1">3V3</text>
<text x="204.2" y="73.2">VIN</text>
<text x="225.3" y="75.7">D1</text>
<text x="225.3" y="73.2">D0</text>
<text x="204.2" y="83.3">EN</text>
<text x="204.2" y="78.2">RST</text>
<text x="225.3" y="83.3">D4</text>
<text x="225.3" y="80.8">D3</text>
<text x="225.3" y="78.2">D2</text>
<text x="204.2" y="88.4">A0</text>
<text x="225.3" y="88.4">D6</text>
<text x="225.3" y="85.9">D5</text>
<text x="225.3" y="93.5">D8</text>
<text x="225.3" y="90.9">D7</text>
<text x="204.2" y="98.6">CMD</text>
<text x="204.2" y="101.1">SD0</text>
<text x="204.2" y="96">CLK</text>
<text x="225.3" y="98.6">RX</text>
<text x="225.6" y="101.1">TX</text>
<text x="204.2" y="106.2">SD2</text>
<text x="204.2" y="103.6">SD1</text>
<text x="223.5" y="106.2">RSV1</text>
<text x="204.2" y="108.7">SD3</text>
<text x="223.5" y="108.7">RSV2</text>
<text x="224.2" y="113.8">GND</text>
</g>
<g font-size="1" fill="#a90000">
<text x="230" y="67.2">11</text>
<text x="230" y="67.2">16</text>
<text x="230" y="67.2">25</text>
<text x="199.6" y="77.4">13</text>
<text x="199.6" y="72.3">15</text>
<text x="230" y="77.4">28</text>
<text x="230" y="74.9">29</text>
<text x="230" y="72.3">30</text>
<text x="199.6" y="82.5">12</text>
<text x="230" y="82.5">26</text>
<text x="230" y="79.9">27</text>
<text x="200" y="87.6">1</text>
<text x="230" y="87.6">22</text>
<text x="230" y="85">23</text>
<text x="200" y="95.2">9</text>
<text x="230" y="92.6">20</text>
<text x="230" y="90.1">21</text>
<text x="200" y="97.7">7</text>
<text x="200" y="100.3">8</text>
<text x="230" y="100.3">18</text>
<text x="230" y="97.7">19</text>
<text x="200" y="107.9">4</text>
<text x="200" y="105.3">5</text>
<text x="200" y="102.8">6</text>
<text x="230.5" y="105.3">2</text>
<text x="230.5" y="107.9">3</text>
<text x="230" y="113">10</text>
<text x="230" y="113">14</text>
<text x="230" y="113">17</text>
<text x="230" y="113">24</text>
</g>
</svg>
